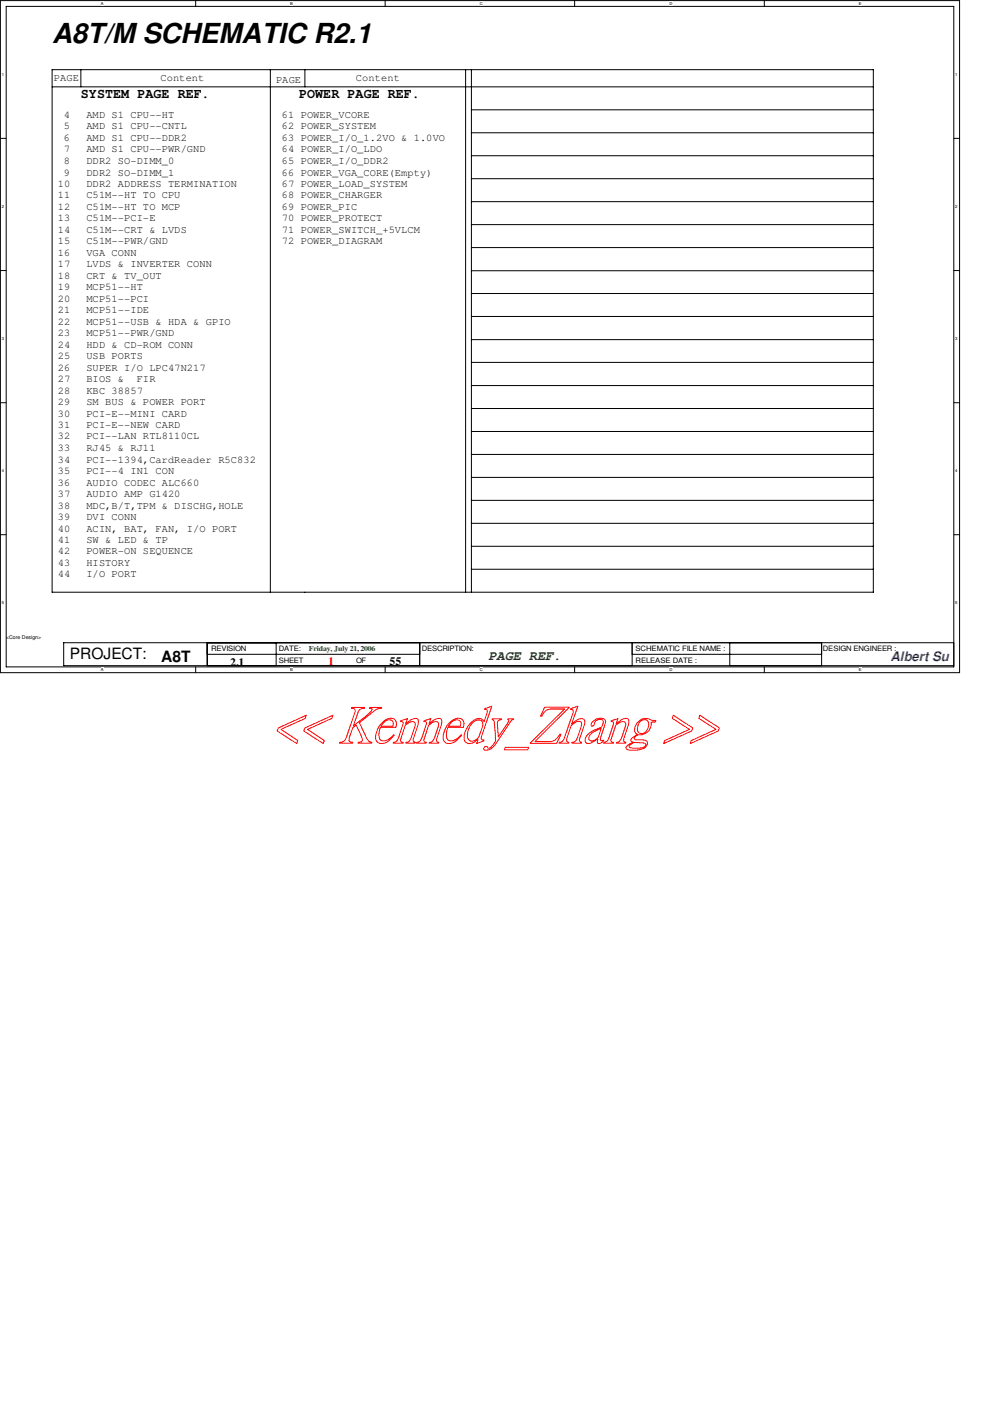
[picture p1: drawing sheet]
<svg xmlns="http://www.w3.org/2000/svg" width="210mm" height="297mm" viewBox="0 0 210 297" stroke-linecap="round" stroke-linejoin="round" font-family="sans-serif">
<path d="M.1 .1h203.4v142.5h-203.4zM1.3 1.4h200.9v140h-200.9z" fill="none" stroke="#000" stroke-width=".21"/>
<g fill="#fff">
<path d="M21.4 .3h.6v.9h-.6z"/>
<path d="M21.4 141.5h.6v1h-.6z"/>
</g>
<path d="M41.5 .1v1.3M41.5 141.4v1.2" fill="none" stroke="#000" stroke-width=".21"/>
<g fill="#fff">
<path d="M61.6 .3h.5v.9h-.5z"/>
<path d="M61.6 141.5h.5v1h-.5z"/>
</g>
<path d="M81.7 .1v1.3M81.7 141.4v1.2" fill="none" stroke="#000" stroke-width=".21"/>
<g fill="#fff">
<path d="M101.7 .3h.7v.9h-.7z"/>
<path d="M101.7 141.5h.7v1h-.7z"/>
</g>
<path d="M121.8 .1v1.3M121.8 141.4v1.2" fill="none" stroke="#000" stroke-width=".21"/>
<g fill="#fff">
<path d="M141.9 .3h.7v.9h-.7z"/>
<path d="M141.9 141.5h.7v1h-.7z"/>
</g>
<path d="M162.1 .1v1.3M162.1 141.4v1.2" fill="none" stroke="#000" stroke-width=".21"/>
<g fill="#fff">
<path d="M182.1 .3h.6v.9h-.6z"/>
<path d="M182.1 141.5h.6v1h-.6z"/>
<path d="M.4 15.3h.5v1h-.5z"/>
<path d="M202.5 15.3h.5v1h-.5z"/>
<path d="M.4 43.3h.5v1h-.5z"/>
<path d="M202.5 43.3h.5v1h-.5z"/>
</g>
<path d="M.1 29.3h1.2M202.2 29.3h1.3" fill="none" stroke="#000" stroke-width=".21"/>
<g fill="#fff">
<path d="M.4 71.3h.5v1h-.5z"/>
<path d="M202.5 71.3h.5v1h-.5z"/>
</g>
<path d="M.1 57.4h1.2M202.2 57.4h1.3" fill="none" stroke="#000" stroke-width=".21"/>
<g fill="#fff">
<path d="M.4 99.4h.5v.9h-.5z"/>
<path d="M202.5 99.4h.5v.9h-.5z"/>
</g>
<path d="M.1 85.4h1.2M202.2 85.4h1.3" fill="none" stroke="#000" stroke-width=".21"/>
<g fill="#fff">
<path d="M.4 127.3h.5v1.1h-.5z"/>
<path d="M202.5 127.3h.5v1.1h-.5z"/>
</g>
<g fill="none" stroke="#000" stroke-width=".21">
<path d="M11 14.7v110.9h174.2M11 14.8h174.2M11 18.4h174.2M17.1 14.7v3.7M57.3 14.7v110.9M64.6 14.7v3.7M98.7 14.7v110.9M99.9 14.7v110.9M185.2 14.7v110.9M99.9 33h85.3M99.9 37.9h85.3M99.9 23.3h85.3"/>
<path d="M99.9 28.2h85.3M99.9 42.8h85.3M99.9 47.6h85.3M99.9 52.5h85.3M99.9 57.4h85.3M99.9 67.1h85.3M99.9 62.2h85.3M99.9 76.8h85.3M99.9 72h85.3M99.9 81.7h85.3M99.9 91.5h85.3M99.9 86.6h85.3"/>
<path d="M99.9 96.4h85.3M.1 113.4h1.2M99.9 106.1h85.3M99.9 101.2h85.3M99.9 111h85.3M99.9 115.8h85.3M202.2 113.4h1.3M13.5 136.3h188.7v4.8h-188.7zM43.9 136.3v4.8M43.9 138.7h45.1M58.5 136.3v4.8M89 136.3v4.8"/>
<path d="M99.9 120.7h85.3M134 138.7h40.2M134 136.3v4.8M154.7 136.3v4.8M174.2 136.3v4.8"/>
</g>
<g fill="none" stroke="#f00" stroke-width=".21">
<path d="M59 154.3l5.9-2.7-.2 .7-5.1 2.3 3.5 2.4-.2 .6-4.1-2.6zM64.6 154.3l6-2.7-.2 .7-5.2 2.3 3.5 2.4-.2 .6-4.1-2.6zM74.5 150h2.8v.2a1.16 1.16 0 0 0-1.4 1l-1 2.7 3.7-3 .3-.6-.6-.1 .1-.2h2.5v.2l-1.1 .2-3.6 2.8 1.7 3.6a1.03 1.03 0 0 0 1 .6l-.1 .2h-2.9v-.2l.9-.2a1.4 1.4 0 0 0-.3-1.4l-1-2-.7 .5-.7 2-.1 .8 .8 .3-.1 .2h-2.7l.1-.2a1.37 1.37 0 0 0 1.4-1.2l1.7-5a.62 .62 0 0 0 .1-.8 .62 .62 0 0 0-.8-.2zM80.9 153.3a1.98 1.98 0 0 1 3-.6 1.64 1.64 0 0 1 0 1.5h-3.3a2.53 2.53 0 0 0 .1 2.7 1.73 1.73 0 0 0 2.2-.6l.6-.5h.1l-.5 .6a2.55 2.55 0 0 1-2.9 1.1 1.8 1.8 0 0 1-.3-2.4l.2-.7zM81.6 153a1.05 1.05 0 0 1 1.8 .2l-.1 .8h-2.5zM85 152.8l1.4-.4-.4 1a2.9 2.9 0 0 1 2.5-1l.2 .6-.1 .6-1 3.3 .2 .4 .3 .1-.1 .2h-2l.1-.2 .6-.2 .4-.6 .8-2.4a.77 .77 0 0 0-.1-1.1 .77 .77 0 0 0-1 .1l-.9 .6-1 3.2 .3 .4h.3l-.1 .2h-2v-.2a1.06 1.06 0 0 0 1.1-1l1-2.9-.2-.5h-.4zM89.9 152.8l1.5-.4-.4 1a2.9 2.9 0 0 1 2.4-1l.3 .6-.1 .6-1.1 3.3 .1 .2 .4 .3v.2h-2l.1-.2 .6-.2 .3-.6 .9-2.4a.77 .77 0 0 0-.1-1.1 .77 .77 0 0 0-1.1 .1l-.8 .6-1.1 3.2 .3 .4h.3v.2h-2.1l.1-.2a1.06 1.06 0 0 0 1.1-1l.9-2.9-.1-.5h-.4zM95.2 153.3a1.98 1.98 0 0 1 3-.6 1.64 1.64 0 0 1 .1 1.5h-3.3a2.53 2.53 0 0 0 0 2.7 1.73 1.73 0 0 0 2.2-.6l.6-.5h.1l-.4 .6a2.55 2.55 0 0 1-3 1.1 1.8 1.8 0 0 1-.3-2.4l.2-.7zM95.9 153a1.05 1.05 0 0 1 1.8 .2l-.1 .8h-2.5zM100.1 153.4a1.42 1.42 0 0 1 2.1-.4l.1 1-.7 2.2a1.58 1.58 0 0 1-2.2 .7 3.1 3.1 0 0 1 .7-3.5zM102.8 150.2l1.5-.5-2.2 6.4v.6l.5 .2v.2l-1.6 .5 .3-.8a2.19 2.19 0 0 1-2.5 .6 2.36 2.36 0 0 1 0-2.8 3.2 3.2 0 0 1 3.1-2.2l.8 .6 .6-2.2-.1-.3-.5-.1zM104.4 152.4h1.9v.2l-.7 .3-.1 .3 .2 3.1 2.1-3.2 .1-.3-.1-.2h-.1v-.2h1.2l-.7 .6-3.1 4.8a2.07 2.07 0 0 1-2.5 1.1 .47 .47 0 0 1 .3-.6 .47 .47 0 0 1 .6 .3 2.43 2.43 0 0 0 1.5-2.9l-.2-2.7-.5-.4z"/>
<path d="M107.1 158.5h5l-.2 .5h-5zM115.5 149.9h5.2l-7.3 7.3 3.8-.1 .7-.3 .8-1.1h.3l-1 1.9h-5.6l7.3-7.3-3.5 .1-.6 .3-.7 1.1h-.3zM121 150.2l1.5-.5-1.3 3.8 .2-.1a2.82 2.82 0 0 1 2.2-1 1.22 1.22 0 0 1 .1 1.7l-.8 2.7 .1 .5 .3 .1v.2h-2.1l.1-.2a1.24 1.24 0 0 0 1.2-1.1l.7-2.3a.69 .69 0 0 0 0-.9 .69 .69 0 0 0-.9-.1l-1.2 .9-1 2.9 .1 .4 .4 .2v.2h-2.1l.1-.2a1.25 1.25 0 0 0 1.1-1.1l1.8-5.5a.45 .45 0 0 0-.6-.4zM125.2 155.7l.9-.6 1.4-.6-.5 1.5a1.66 1.66 0 0 1-1.9 1 .88 .88 0 0 1 .1-1.3zM125.6 153.1a2.06 2.06 0 0 1 2.7-.4l.1 .4-1.1 3.5 .1 .4 .6-.1-.1 .2-.8 .5h-.4v-.2v-.7l-.6 .4a1.49 1.49 0 0 1-1.9 .3 1.78 1.78 0 0 1 1.1-2.2l2.3-1 .2-.7a.67 .67 0 0 0-.1-.9 .67 .67 0 0 0-.8 0 1.55 1.55 0 0 0-1 1.2l-.4 .2-.2-.2zM129.6 152.8l1.4-.4-.4 1a2.9 2.9 0 0 1 2.5-1l.2 .6v.6l-1.1 3.3v.2l.5 .3-.1 .2h-2l.1-.2 .6-.2 .4-.6 .8-2.4a.77 .77 0 0 0 0-1.1 .77 .77 0 0 0-1.1 .1l-.8 .6-1.1 3.2 .3 .4h.3l-.1 .2h-2l.1-.2a1.06 1.06 0 0 0 1-1l1-2.9-.1-.5h-.5zM133.5 158l.2-.1a1.39 1.39 0 0 1 1.6-.5l1.4 .2a.6 .6 0 0 1 .1 .7 .6 .6 0 0 1-.7 .2h-2.4l-.3-.2zM135 153.3a2.17 2.17 0 0 1 3.1-.6h1l-.2 .4h-.8a2.42 2.42 0 0 1-2.8 2.7l-.7 .5-.1 .3 .1 .2 1.8 .1a.79 .79 0 0 1 .9 .5 .79 .79 0 0 1-.4 1l-.6 .3-.8 .3a4.1 4.1 0 0 1-2.5-.1l-.3-.3a1.26 1.26 0 0 1 .9-1l.7-.2-.6-.4a1.33 1.33 0 0 1 .9-1l.5-.3a1.53 1.53 0 0 1-.1-2.4zM135.6 153.1a1.05 1.05 0 0 1 1-.5 1.05 1.05 0 0 1 .9 .6 1.92 1.92 0 0 1-1.5 2.3 .97 .97 0 0 1-.8-1.4zM142.7 151.6l4.2 2.7-.3 .7-5.9 2.6 .2-.6 5.3-2.4-3.7-2.3zM148.4 151.6l4.1 2.7-.2 .7-6 2.6 .3-.6 5.2-2.4-3.6-2.3z"/>
</g>
<text font-size="5.8" x="11" y="9.1">A8T/M SCHEMATIC R2.1</text>
<g font-size="3.3">
<text x="14.8" y="139.7">PROJECT:</text>
<text x="34.2" y="140.3">A8T</text>
</g>
<g font-size="2.9">
<text x="17.1" y="20.9">SYSTEM PAGE REF.</text>
<text x="63.4" y="20.9">POWER PAGE REF.</text>
</g>
<text font-size="2.8" fill="#008000" x="103.6" y="139.9">PAGE REF.</text>
<text font-size="2.8" fill="#00f" x="188.8" y="140.1">Albert Su</text>
<g font-size="2.4">
<text x="48.8" y="141.2">2.1</text>
<text x="82.5" y="141.1">55</text>
</g>
<text font-size="2.4" fill="#f00" x="69.6" y="141.1">1</text>
<g font-size="2.2">
<text x="11.4" y="17.2">PAGE</text>
<text x="34" y="17.1">Content</text>
<text x="58.5" y="17.7">PAGE</text>
<text x="75.5" y="17.1">Content</text>
<text x="13.5" y="25">4</text>
<text x="13.5" y="27.4">5</text>
<text x="13.5" y="29.9">6</text>
<text x="18.3" y="29.9">AMD S1 CPU--DDR2</text>
<text x="18.3" y="25">AMD S1 CPU--HT</text>
<text x="18.3" y="27.4">AMD S1 CPU--CNTL</text>
<text x="59.8" y="25">61 POWER_VCORE</text>
<text x="59.8" y="27.4">62 POWER_SYSTEM</text>
<text x="59.8" y="29.9">63 POWER_I/O_1.2VO &amp; 1.0VO</text>
<text x="13.5" y="32.3">7</text>
<text x="13.5" y="34.8">8</text>
<text x="18.3" y="34.8">DDR2 SO-DIMM_0</text>
<text x="18.3" y="32.3">AMD S1 CPU--PWR/GND</text>
<text x="59.8" y="32.3">64 POWER_I/O_LDO</text>
<text x="59.8" y="34.8">65 POWER_I/O_DDR2</text>
<text x="12.3" y="39.6">10</text>
<text x="13.5" y="37.2">9</text>
<text x="18.3" y="37.2">DDR2 SO-DIMM_1</text>
<text x="18.3" y="39.6">DDR2 ADDRESS TERMINATION</text>
<text x="59.8" y="39.6">67 POWER_LOAD_SYSTEM</text>
<text x="59.8" y="37.2">66 POWER_VGA_CORE(Empty)</text>
<text x="12.3" y="42.1">11</text>
<text x="12.3" y="44.5">12</text>
<text x="12.3" y="46.9">13</text>
<text x="18.3" y="44.5">C51M--HT TO MCP</text>
<text x="18.3" y="42.1">C51M--HT TO CPU</text>
<text x="18.3" y="46.9">C51M--PCI-E</text>
<text x="59.8" y="42.1">68 POWER_CHARGER</text>
<text x="59.8" y="44.5">69 POWER_PIC</text>
<text x="59.8" y="46.9">70 POWER_PROTECT</text>
<text x="12.3" y="49.4">14</text>
<text x="12.3" y="51.8">15</text>
<text x="18.3" y="49.4">C51M--CRT &amp; LVDS</text>
<text x="18.3" y="51.8">C51M--PWR/GND</text>
<text x="59.8" y="51.8">72 POWER_DIAGRAM</text>
<text x="59.8" y="49.4">71 POWER_SWITCH_+5VLCM</text>
<text x="12.3" y="54.2">16</text>
<text x="12.3" y="59.1">18</text>
<text x="12.3" y="56.7">17</text>
<text x="18.3" y="54.2">VGA CONN</text>
<text x="18.3" y="59.1">CRT &amp; TV_OUT</text>
<text x="18.3" y="56.7">LVDS &amp; INVERTER CONN</text>
<text x="12.3" y="61.6">19</text>
<text x="12.3" y="64">20</text>
<text x="18.3" y="64">MCP51--PCI</text>
<text x="18.3" y="61.6">MCP51--HT</text>
<text x="12.3" y="71.3">23</text>
<text x="12.3" y="68.8">22</text>
<text x="12.3" y="66.4">21</text>
<text x="18.3" y="68.8">MCP51--USB &amp; HDA &amp; GPIO</text>
<text x="18.3" y="71.3">MCP51--PWR/GND</text>
<text x="18.3" y="66.4">MCP51--IDE</text>
<text x="12.3" y="76.2">25</text>
<text x="12.3" y="73.7">24</text>
<text x="18.3" y="73.7">HDD &amp; CD-ROM CONN</text>
<text x="18.3" y="76.2">USB PORTS</text>
<text x="12.3" y="78.6">26</text>
<text x="12.3" y="81">27</text>
<text x="12.3" y="83.5">28</text>
<text x="18.3" y="78.6">SUPER I/O LPC47N217</text>
<text x="18.3" y="81">BIOS &amp;</text>
<text x="18.3" y="83.5">KBC 38857</text>
<text x="29" y="81">FIR</text>
<text x="12.3" y="85.9">29</text>
<text x="12.3" y="88.3">30</text>
<text x="18.3" y="88.3">PCI-E--MINI CARD</text>
<text x="18.3" y="85.9">SM BUS &amp; POWER PORT</text>
<text x="12.3" y="93.2">32</text>
<text x="12.3" y="95.6">33</text>
<text x="12.3" y="90.8">31</text>
<text x="18.3" y="93.2">PCI--LAN RTL8110CL</text>
<text x="18.3" y="90.8">PCI-E--NEW CARD</text>
<text x="18.3" y="95.6">RJ45 &amp; RJ11</text>
<text x="12.3" y="98.1">34</text>
<text x="12.3" y="100.5">35</text>
<text x="18.3" y="100.5">PCI--4 IN1 CON</text>
<text x="18.3" y="98.1">PCI--1394,CardReader R5C832</text>
<text x="12.3" y="103.1">36</text>
<text x="12.3" y="105.4">37</text>
<text x="12.3" y="107.8">38</text>
<text x="18.3" y="107.8">MDC,B/T,TPM &amp; DISCHG,HOLE</text>
<text x="18.3" y="103">AUDIO CODEC ALC660</text>
<text x="18.3" y="105.4">AUDIO AMP G1420</text>
<text x="12.3" y="110.2">39</text>
<text x="12.3" y="112.7">40</text>
<text x="18.3" y="112.7">ACIN, BAT, FAN, I/O PORT</text>
<text x="18.3" y="110.2">DVI CONN</text>
<text x="12.3" y="115.1">41</text>
<text x="12.3" y="117.6">42</text>
<text x="18.3" y="115.1">SW &amp; LED &amp; TP</text>
<text x="18.3" y="117.6">POWER-ON SEQUENCE</text>
<text x="12.3" y="122.4">44</text>
<text x="12.3" y="120">43</text>
<text x="18.3" y="120">HISTORY</text>
<text x="18.3" y="122.4">I/O PORT</text>
</g>
<g font-size="1.6">
<text x="44.8" y="138">REVISION</text>
<text x="134.7" y="138">SCHEMATIC FILE NAME :</text>
<text x="174.5" y="138">DESIGN ENGINEER :</text>
<text x="59.1" y="140.5">SHEET</text>
<text x="59.1" y="138">DATE:</text>
<text x="75.5" y="140.5">OF</text>
<text x="89.5" y="138">DESCRIPTION:</text>
<text x="134.7" y="140.5">RELEASE DATE :</text>
</g>
<text font-size="1.6" fill="#008000" x="65.5" y="138">Friday, July 21, 2006</text>
<text font-size="1.1" x="1.3" y="135.5">&lt;Core Design&gt;</text>
<g font-size=".9">
<text x="21.4" y="1">A</text>
<text x="61.6" y="1">B</text>
<text x="101.7" y="1">C</text>
<text x="141.9" y="1">D</text>
<text x="182.1" y="1">E</text>
<text x=".4" y="16.1">1</text>
<text x="202.5" y="16.1">1</text>
<text x=".4" y="44.1">2</text>
<text x="202.5" y="44.1">2</text>
<text x=".4" y="72.1">3</text>
<text x="202.5" y="72.1">3</text>
<text x=".4" y="100.1">4</text>
<text x="202.5" y="100.1">4</text>
<text x=".4" y="128.1">5</text>
<text x="202.5" y="128.1">5</text>
<text x="21.4" y="142.3">A</text>
<text x="61.6" y="142.3">B</text>
<text x="101.7" y="142.3">C</text>
<text x="141.9" y="142.3">D</text>
<text x="182.1" y="142.3">E</text>
</g>
</svg>
